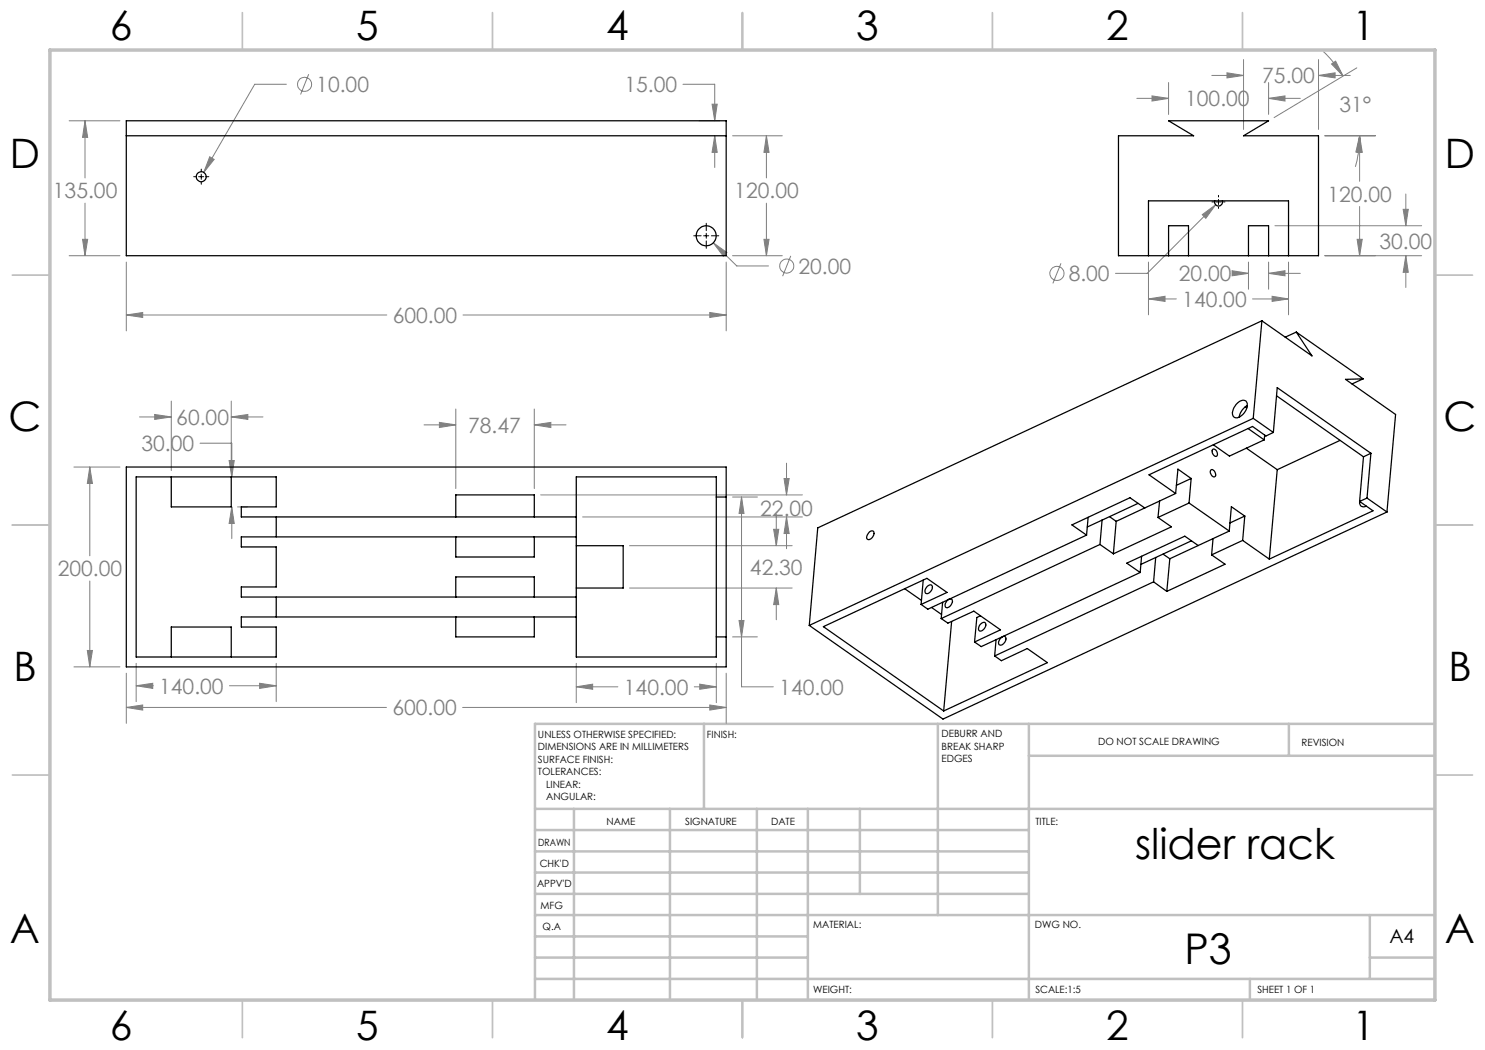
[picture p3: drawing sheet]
<svg xmlns="http://www.w3.org/2000/svg" width="297mm" height="210mm" viewBox="0 0 297 210" stroke-linecap="round" stroke-linejoin="round" font-family="sans-serif">
<g fill="none" stroke="#808080" stroke-width=".2">
<path d="M57.3 16.9h-6.4l-10.2 17.6M61.7 14.8l-1.6 4.1M136.6 16.9h6.3v7.3M227.4 19.7h6.3M230.4 19.2l3.3 .5-3.3 .5zM233.7 16.5v6.4M242.4 15.1h6.3M245.4 14.6l3.3 .5-3.3 .5zM248.7 11.9v14M253.7 19.7l3.3-.5v1zM253.7 16.5v6.4M253.7 19.7h6.4"/>
<path d="M263.7 15.1l3.3-.5v1zM263.7 11.9v14M263.7 15.1h6.4M264.7 10.3a24 24 0 0 1 3.9 4.9M266.3 12.8l.8-.6 1.5 3zM271.4 13.6l-16.6 9.9M13.8 24.2h10.2M17 24.2l.5 3.3h-1zM17 24.2v11.4M41.9 31.4l.9 .5-2.1 2.6zM139.8 24.2h4.2M142.4 20.8h1l-.5 3.4z"/>
<path d="M142.9 27.2l.5 3.3h-1zM142.9 27.2v6.3M146.5 27.2h10M153.3 27.2l.5 3.3h-1zM153.3 27.2v8.4M265 27.2h10.1M271.9 27.2l.6 3.3h-1.1zM271.9 27.2l.3 3.3-1-.1zM271.9 27.2a24.1 24.1 0 0 1-.8 6.2M271.9 27.2v9.1M281.2 38.8v6.3M13.8 51.1h10.2"/>
<path d="M16.5 47.9h1l-.5 3.2zM17 40.6v10.5M25.3 52.4v13.8M142.7 48.6l2.7 1.9-.7 .8zM142.7 48.6l4.7 4.6h6.3M145.2 52.4v13.8M146.5 51.1h10M152.8 47.9h1l-.5 3.2zM153.3 40.6v10.5M158.2 51.2l-1.7 4M212.2 52.7l-1.6 4M229.7 59.8l3.3-.5v1z"/>
<path d="M229.7 52.4v10.6M229.7 59.8h5.6M240.5 42.9l2.6-2-1.9 2.8zM243.1 40.9l-13.7 13.8h-6.3M246.4 54.1l3.3 .6-3.3 .5zM247.5 54.7h2.2M249.7 52.4v5.4M250.5 59.8h7.2M253.7 54.7l3.3-.6v1.1zM253.7 54.7h6.4M253.7 52.4v5.4M254.4 59.3l3.3 .5-3.3 .5z"/>
<path d="M255 45.1h29.3M257.7 52.4v10.6M265 51.1h19.3M271.4 47.9h1.1l-.6 3.2zM271.9 41.3v9.8M280.6 41.9h1.1l-.5 3.2zM281.2 51.1l.5 3.4h-1.1zM281.2 51.1v6.4M25.3 63l3.2-.5v1zM25.3 63h52.1M92.6 63h52.6M142 62.5l3.2 .5-3.2 .5z"/>
<path d="M14.8 93.4h9.2M18 93.4l.5 3.3h-1zM18 93.4v17.8M27.9 83.4h6.4M30.9 82.9l3.4 .5-3.4 .5zM34.3 80.2v13.9M40 88.6h6.4v6.8M45.8 92.1h1l-.4 3.3zM46.2 83.4l3.4-.5v1zM46.2 80.2v13.9M46.2 83.4h6.4M84.8 85h6.4"/>
<path d="M87.9 84.5l3.3 .5-3.3 .5zM91.2 81.8v15.9M106.9 85l3.3-.5v1zM106.9 81.8v15.9M106.9 85h6.3M108.1 99h52.4M146.5 99.4h5M148.3 99.4l.5 3.3h-1zM148.3 99.4v38h6.4M156.8 95.7h1l-.5 3.3zM157.3 92.6v6.4M18 116.2v17.2"/>
<path d="M46.4 101.4l.4 3.3h-1zM46.4 101.4v6.3M47.5 101.4h2M116.5 103.4h44M125.9 109.1h32.5M125.9 117.6h32.5M154.7 105.9h1.1l-.5 3.2zM155.3 117.6l.5 3.3h-1.1zM155.3 102.8v6.3M155.3 117.6v6.4M157.3 103.4l.5 3.3h-1zM157.3 103.4v6.3"/>
<path d="M14.8 133.4h9.2M17.5 130.1h1l-.5 3.3zM25.3 134.6v10.1M27.2 137.2l3.4-.5v1zM27.2 132.7v7.6M27.2 137.2h3.5M45.9 137.2h9.3M51.9 136.7l3.3 .5-3.3 .5zM55.2 132.7v7.6M115.3 137.4l3.2-.6v1.1zM115.3 137.4h8.3M115.3 132.7v7.8"/>
<path d="M138.9 137.4h4.4M139.9 136.8l3.4 .6-3.4 .5zM143.3 132.7v7.8M145.2 134.6v10.1M146.5 127.4h5M147.8 124.1h1l-.5 3.3zM25.3 141.5l3.2-.5v1zM25.3 141.5h52M92.5 141.5h52.7M142 141l3.2 .5-3.2 .5z"/>
<circle cx="60.9" cy="16.9" r="1.41"/>
<circle cx="157.4" cy="53.2" r="1.4"/>
<circle cx="211.4" cy="54.7" r="1.41"/>
</g>
<g fill="none" stroke="#000" stroke-width=".2">
<path d="M38.7 35.3h.5M39.7 35.3h1M40.3 33.8v.5M40.3 34.8v1.1M40.3 36.4v.5M41.3 35.3h.5M243.7 39.1v.3M243.7 39.9v1M138.7 47.2h1.5M140.7 47.2h1M141.3 44.7v1.4M141.3 46.7v1"/>
<path d="M141.3 48.2v1.5M142.3 47.2h1.5M242.4 40.4h.3M243.2 40.4h1M243.7 41.4v.3M244.7 40.4h.3"/>
</g>
<g fill="none" stroke="#c0c0c0" stroke-width=".35">
<path d="M48.5 2.5v7.5M98.5 2.5v7.5M148.5 2.5v7.5M198.5 2.5v7.5M248.5 2.5v7.5M2.5 55h7.5M287 55h7.5M2.5 105h7.5M287 105h7.5M2.5 155h7.5M287 155h7.5M48.5 200v7.5"/>
<path d="M98.5 200v7.5M148.5 200v7.5M198.5 200v7.5M248.5 200v7.5"/>
</g>
<g fill="none" stroke="#c0c0c0" stroke-width=".5">
<path d="M140.8 144.8v17M187.6 144.8v38.2M205.8 144.8v55.2M205.8 151.2h81.2M257.8 144.8v6.4M287 144.8h-180v55.2M107 161.8h180M107 178.8h98.8M107 174.5h98.8M107 170.3h98.8M107 166h98.8M114.8 161.8v38.2"/>
<path d="M134 161.8v38.2M151.4 161.8v38.2M161.6 161.8v38.2M172 161.8v17M107 195.8h180M107 191.5h54.6M107 187.3h54.6M107 183h180M250 195.8v4.2M274 191.5h13M274 183v12.8"/>
</g>
<path d="M10 10h277v190h-277z" fill="none" stroke="#c0c0c0" stroke-width=".7"/>
<path d="M142 62.5l3.2 .5-3.2 .5zM25.3 63l3.2-.5v1zM17 24.2l.5 3.3h-1zM16.5 47.9h1l-.5 3.2zM142.9 27.2l.5 3.3h-1zM142.4 20.8h1l-.5 3.4zM142.7 48.6l2 2.7 .7-.8zM41.9 31.4l-1.2 3.1 2.1-2.6zM152.8 47.9h1l-.5 3.2zM153.3 27.2l.5 3.3h-1zM240.5 42.9l.7 .8 1.9-2.8zM271.9 27.2l.6 3.3h-1.1zM271.4 47.9h1.1l-.6 3.2zM253.7 19.7l3.3-.5v1zM230.4 19.2l3.3 .5-3.3 .5zM271.9 27.2l.3 3.3-1-.1zM266.3 12.8l.8-.6 1.5 3zM280.6 41.9h1.1l-.5 3.2zM281.2 51.1l.5 3.4h-1.1zM246.4 54.1l3.3 .6-3.3 .5zM253.7 54.7l3.3-.6v1.1zM245.4 14.6l3.3 .5-3.3 .5zM263.7 15.1l3.3-.5v1zM229.7 59.8l3.3-.5v1zM254.4 59.3l3.3 .5-3.3 .5zM148.3 99.4l.5 3.3h-1zM147.8 124.1h1l-.5 3.3zM18 93.4l.5 3.3h-1zM17.5 130.1h1l-.5 3.3zM45.8 92.1h1l-.4 3.3zM46.4 101.4l.4 3.3h-1zM30.9 82.9l3.4 .5-3.4 .5zM46.2 83.4l3.4-.5v1zM25.3 141.5l3.2-.5v1zM142 141l3.2 .5-3.2 .5zM106.9 85l3.3-.5v1zM87.9 84.5l3.3 .5-3.3 .5zM157.3 103.4l.5 3.3h-1zM156.8 95.7h1l-.5 3.3zM27.2 137.2l3.4-.5v1zM51.9 136.7l3.3 .5-3.3 .5zM115.3 137.4l3.2-.6v1.1zM139.9 136.8l3.4 .6-3.4 .5zM154.7 105.9h1.1l-.5 3.2zM155.3 117.6l.5 3.3h-1.1z" fill="#808080"/>
<g fill="none" stroke="#000" stroke-width=".25">
<path d="M25.3 24.2h119.9v26.9h-119.9zM25.3 27.2h119.9M223.7 27.2h15l-5-3h20l-5 3h15v23.9h-40zM229.7 51.1v-10.9h28v10.9M233.7 51.1v-6h4v6M243 40.2a.8 .8 0 0 0 .7 1 .8 .8 0 0 0 .8-1M249.7 51.1v-6h4v6M252.4 64.2l-1.8 19.5M252.4 64.2l10 7-3.1-4.8M252.4 64.2l-88.9 41.4-1.6 19.5M255.3 79.2l17.4 12.2M259.3 66.4l13.3 9.4"/>
<path d="M259.3 66.4l-2.3 1M272.6 75.8l-3.5 .1 10 7-1.7 19.5M272.6 75.8l-2.2 1M25.3 93.4h119.9v40h-119.9zM34.3 95.4v6h11.9v-6M115.3 95.4h28v36h-28zM143.3 99.4h1.9M235.1 98.7l-11.9 5.6M238.2 95.7l-.4 4.9M238.2 95.7l-2.6-1.9-.5 4.9M238.2 95.7l-2.9 1.4M242.1 94a.77 .77 0 0 1 .9 .2 .77 .77 0 0 1 .1 .8v.2a.65 .65 0 0 1-.7 0 .65 .65 0 0 1-.3-.6z"/>
<path d="M242.5 89.9a.86 .86 0 0 1 .9 .4 .86 .86 0 0 1-.1 1 .95 .95 0 0 1-.8-1.4zM247.2 80.9a1.51 1.51 0 0 1 2-.7 2.48 2.48 0 0 1-1.2 3.1 .94 .94 0 0 1-1.2 .1 .94 .94 0 0 1-.2-1.2zM249.1 81.3l.3 .3M249.3 89.6l6.1 4.3M249.4 81.1a3.2 3.2 0 0 0-1.6 2.3M249.6 85.7l3.2 2.3M250.6 83.7l-88.7 41.4M250.6 83.7l4.1 2.8M252.8 88l-6.9 3.2-3.2-2.2M252.9 87l-.1 1M254.7 86.5l-1.5 .7-2.7-1.9-20.7 9.7 5.3 3.7M254.7 86.5l.7-9 18.8 13.2"/>
<path d="M255.4 93.9l-1.5 17.9M268 88.1l-12.6 5.8M272.7 91.4l-.8 8.9M273.4 99.6l4 2.8M273.4 99.6l-1.5 .7M274.2 90.7l-.8 8.9M274.2 90.7l-1.5 .7M55.2 103.4v4M55.2 119.4v4M91.2 103.4v-4.4h15.7v4.4M91.2 107.4v4h15.7v-4M91.2 119.4v-4h15.7v4"/>
<path d="M115.3 103.4h-67v-2h6.9v-6h-28v36h28v-6h-6.9v-2h67M115.3 107.4h-67v2h6.9v8h-6.9v2h67M115.3 109.1h9.3v8.5h-9.3M173.9 106.4a.52 .52 0 0 1 .7-.2 .52 .52 0 0 1 .2 .8 1.06 1.06 0 0 1-1.3 .8l-.1-.5zM180.9 117.7l3.4 2.4M184.6 116l-.4 4.9M185.3 117.4l.3-.2a.52 .52 0 0 1 .7-.2 .52 .52 0 0 1 .1 .7 1.04 1.04 0 0 1-1.3 .9l-.1-.5zM189.8 119.8h.3a.7 .7 0 0 1 .1 1.2l-.2 .2a.56 .56 0 0 1-.8 .3 .56 .56 0 0 1-.1-.9l.7-.7M217.3 107l-31.7 14.8-1.4-.9M217.6 103.5l-.3 3.5M220 108.9l2.7 1.9M220 108.9l-31.8 14.8"/>
<path d="M220.4 104l-2.9 1.4M220.4 104l-.4 4.9M221.9 103.3l1.3 1M223.2 104.3l-.5 6.5M227.6 100.7l-7.2 3.3M228 114.5l-31.7 14.8-1.4-.9M228.3 111.3l-.3 3.2M229 101.6l-3-2.1-11.6 5.5 2.9 2M230.7 116.4l-31.8 14.8M230.7 116.4l2.7 1.9M231.1 111.5l-2.9 1.4M231.1 111.5l-.4 4.9"/>
<path d="M231.6 103.5l2.7 1.9-11.6 5.4M231.9 100.2l-.3 3.3M232.6 110.8l1.4 1M234 111.8l-.6 6.5M237.8 100.6l8.1 5.6M237.8 100.6l-6.2 2.9M238.3 108.2l-7.2 3.3M239.6 109.1l-2.6-1.9-11.6 5.4 2.6 1.9M239.6 109.1l-5.6 2.7M242.3 111l2.7 1.8-11.6 5.5M242.6 107.7l-.3 3.3M245.9 106.2l-6.3 2.9"/>
<path d="M248.5 108.1l5.4 3.7M248.5 108.1l-6.2 2.9M249 103.2l-2.7-1.9-.4 4.9M249 103.2l-.5 4.9M249 103.2l-3 1.4M271.9 100.3a.86 .86 0 0 0 .3 1 .86 .86 0 0 0 1.1-.1M271.9 100.3l2.7 1.9-20.7 9.6M277.4 102.4l-88.8 41.4-26.7-18.7M34.3 131.4v-6h11.9v6M91.2 123.4v4h15.7v-4M143.3 127.4h1.9M184.2 120.9l5.2-2.4-4-2.8-20.7 9.6 24 16.9"/>
<path d="M186.3 121.5l2 1.4M188.2 123.7l1.4 .9 5.2-2.4 5.3 3.8-5.2 2.4M188.5 120.5l-.3 3.2M190.3 124.3l-1.6 17.9M196.1 124.9l.2-.2a.51 .51 0 0 1 .7-.2 .51 .51 0 0 1 .1 .7 1.03 1.03 0 0 1-1.3 .9l-.1-.5zM196.1 123.1l-.7 .4-.5 4.9M198.9 131.2l1.4 .9 5.2-2.4 4 2.8-20.8 9.7M199.2 127.9l-.3 3.3M200.5 127.3a1.37 1.37 0 0 0-.7 1.6 1.12 1.12 0 0 0 1.1-.4 1.12 1.12 0 0 0 .1-1.2h-.4"/>
<circle cx="40.3" cy="35.3" r=".99"/>
<circle cx="141.2" cy="47.2" r="2"/>
</g>
<g font-size="8.5">
<text x="227" y="171.8">slider rack</text>
<text x="236.9" y="192.7">P3</text>
</g>
<g font-size="8.1">
<text x="22" y="8">6</text>
<text x="71.2" y="8">5</text>
<text x="121.2" y="8">4</text>
<text x="171.3" y="8">3</text>
<text x="221.3" y="8">2</text>
<text x="270.5" y="8">1</text>
<text x="2" y="33.6">D</text>
<text x="289" y="33.6">D</text>
<text x="1.7" y="86.1">C</text>
<text x="288.7" y="86.1">C</text>
<text x="2.7" y="136.1">B</text>
<text x="289.7" y="136.1">B</text>
<text x="2" y="188.6">A</text>
<text x="289" y="188.6">A</text>
<text x="22" y="208">6</text>
<text x="71.2" y="208">5</text>
<text x="121.2" y="208">4</text>
<text x="171.3" y="208">3</text>
<text x="221.3" y="208">2</text>
<text x="270.5" y="208">1</text>
</g>
<g font-size="4.2" fill="#808080">
<text x="252.5" y="16.7">75.00</text>
<text x="63.3" y="18.4">10.00</text>
<text x="124.9" y="18.4">15.00</text>
<text x="237" y="21.3">100.00</text>
<text x="267.9" y="22.5">31°</text>
<text x="10.6" y="39.7">135.00</text>
<text x="146.9" y="39.7">120.00</text>
<text x="265.5" y="40.4">120.00</text>
<text x="275.9" y="49.8">30.00</text>
<text x="159.7" y="54.7">20.00</text>
<text x="213.7" y="56.2">8.00</text>
<text x="235.8" y="56.2">20.00</text>
<text x="78.5" y="64.6">600.00</text>
<text x="236.5" y="61.4">140.00</text>
<text x="35.3" y="85">60.00</text>
<text x="93.6" y="86.6">78.47</text>
<text x="28.3" y="90.2">30.00</text>
<text x="152.1" y="103.1">22.00</text>
<text x="11.5" y="115.3">200.00</text>
<text x="150" y="115">42.30</text>
<text x="31.8" y="138.8">140.00</text>
<text x="78.5" y="143.1">600.00</text>
<text x="124.8" y="138.9">140.00</text>
<text x="155.9" y="138.9">140.00</text>
</g>
<text font-size="3.9" x="277.9" y="188.5">A4</text>
<g font-size="2">
<text x="107.6" y="147.6">UNLESS OTHERWISE SPECIFIED:</text>
<text x="141.4" y="147.6">FINISH:</text>
<text x="188.3" y="147.5">DEBURR AND</text>
<text x="188.3" y="150">BREAK SHARP</text>
<text x="219.6" y="149">DO NOT SCALE DRAWING</text>
<text x="260.3" y="149.2">REVISION</text>
<text x="107.6" y="150.1">DIMENSIONS ARE IN MILLIMETERS</text>
<text x="107.6" y="152.6">SURFACE FINISH:</text>
<text x="107.6" y="155.1">TOLERANCES:</text>
<text x="188.3" y="152.5">EDGES</text>
<text x="109.2" y="157.6">LINEAR:</text>
<text x="109.2" y="160.1">ANGULAR:</text>
<text x="121.3" y="165">NAME</text>
<text x="137" y="164.9">SIGNATURE</text>
<text x="154.2" y="164.9">DATE</text>
<text x="207.1" y="164.9">TITLE:</text>
<text x="107.6" y="169.1">DRAWN</text>
<text x="107.9" y="173.3">CHK'D</text>
<text x="107.4" y="177.4">APPV'D</text>
<text x="108.1" y="181.8">MFG</text>
<text x="108.5" y="186">Q.A</text>
<text x="162.6" y="185.5">MATERIAL:</text>
<text x="207" y="185.5">DWG NO.</text>
<text x="162.6" y="198.5">WEIGHT:</text>
<text x="207.1" y="198.6">SCALE:1:5</text>
<text x="251.5" y="198.6">SHEET 1 OF 1</text>
</g>
</svg>
